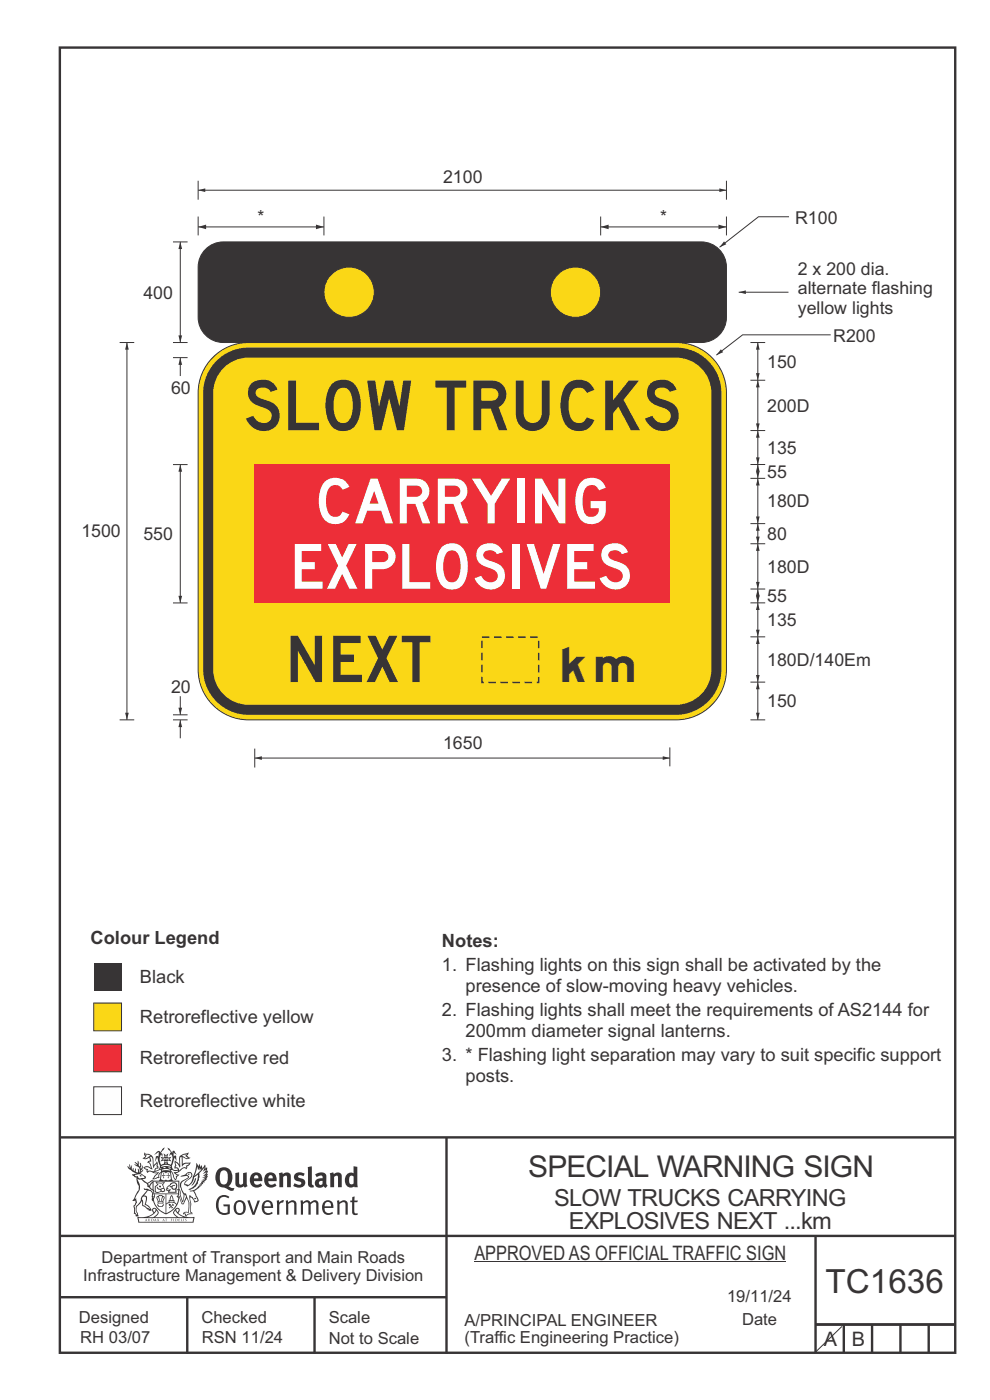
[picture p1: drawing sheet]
<svg xmlns="http://www.w3.org/2000/svg" width="210mm" height="297mm" viewBox="0 0 210 297" stroke-linecap="round" stroke-linejoin="round" font-family="sans-serif">
<path d="M38.2 147.7v3.9M159.2 152.7h3.1" fill="none" stroke="#373435" stroke-width=".21"/>
<path d="M37.9 150.1h.7l-.4 1.5z" fill="#373435"/>
<path d="M36.7 151.6h3.1M38.2 152.7v3.9" fill="none" stroke="#373435" stroke-width=".21"/>
<path d="M38.2 152.7l.4 1.6h-.7z" fill="#373435"/>
<path d="M176.2 71h-18.7l-5.5 4.3" fill="none" stroke="#373435" stroke-width=".21"/>
<path d="M152.9 74.1l.5 .6-1.4 .6z" fill="#373435"/>
<path d="M160.7 144.7v8" fill="none" stroke="#373435" stroke-width=".21"/>
<g fill="#373435">
<path d="M160.4 151.2h.7l-.4 1.5z"/>
<path d="M160.7 144.7l.4 1.5h-.7z"/>
</g>
<path d="M160.7 135.1v9.6M159.2 144.7h3.1" fill="none" stroke="#373435" stroke-width=".21"/>
<g fill="#373435">
<path d="M160.4 143.2h.7l-.4 1.5z"/>
<path d="M160.7 135.1l.4 1.5h-.7z"/>
</g>
<path d="M159.2 135.1h3.1M160.7 127.9v7.2" fill="none" stroke="#373435" stroke-width=".21"/>
<g fill="#373435">
<path d="M160.4 133.6h.7l-.4 1.5z"/>
<path d="M160.7 127.9l.4 1.5h-.7z"/>
</g>
<path d="M160.7 91.3v7.2M159.2 127.9h3.1" fill="none" stroke="#373435" stroke-width=".21"/>
<g fill="#373435">
<path d="M160.4 97h.7l-.4 1.5z"/>
<path d="M160.7 91.3l.4 1.5h-.7z"/>
</g>
<path d="M159.2 80.7h3.1M159.2 91.3h3.1M160.7 80.7v10.6" fill="none" stroke="#373435" stroke-width=".21"/>
<g fill="#373435">
<path d="M160.4 89.8h.7l-.4 1.5z"/>
<path d="M160.7 80.7l.4 1.5h-.7z"/>
</g>
<path d="M160.7 125v2.9" fill="none" stroke="#373435" stroke-width=".21"/>
<g fill="#373435">
<path d="M160.4 126.4h.7l-.4 1.5z"/>
<path d="M160.7 125l.4 1.5h-.7z"/>
</g>
<path d="M160.7 115.4v9.6M159.2 125h3.1" fill="none" stroke="#373435" stroke-width=".21"/>
<g fill="#373435">
<path d="M160.4 123.4h.7l-.4 1.6z"/>
<path d="M160.7 115.4l.4 1.5h-.7z"/>
</g>
<path d="M160.7 98.5v3M159.2 101.5h3.1" fill="none" stroke="#373435" stroke-width=".21"/>
<g fill="#373435">
<path d="M160.4 100h.7l-.4 1.5z"/>
<path d="M160.7 98.5l.4 1.6h-.7z"/>
</g>
<path d="M159.2 98.5h3.1M159.2 111.1h3.1M160.7 101.5v9.6" fill="none" stroke="#373435" stroke-width=".21"/>
<g fill="#373435">
<path d="M160.4 109.6h.7l-.4 1.5z"/>
<path d="M160.7 101.5l.4 1.5h-.7z"/>
</g>
<path d="M159.2 115.4h3.1M160.7 111.1v4.3" fill="none" stroke="#373435" stroke-width=".21"/>
<g fill="#373435">
<path d="M160.4 113.8h.7l-.4 1.6z"/>
<path d="M160.7 111.1l.4 1.5h-.7z"/>
</g>
<path d="M36.7 72.7h3.1M38.2 75.9v3.9M25.4 152.7h3.1M36.7 152.7h3.1" fill="none" stroke="#373435" stroke-width=".21"/>
<path d="M38.2 75.9l.4 1.5h-.7z" fill="#373435"/>
<path d="M36.7 75.9h3.1M38.2 98.6v29.3" fill="none" stroke="#373435" stroke-width=".21"/>
<g fill="#373435">
<path d="M37.9 126.4h.7l-.4 1.5z"/>
<path d="M38.2 98.6l.4 1.5h-.7z"/>
</g>
<path d="M26.9 72.7v80M36.7 98.6h3.1M36.7 127.9h3.1M54 158.8v4M142.1 158.6v4" fill="none" stroke="#373435" stroke-width=".21"/>
<g fill="#373435">
<path d="M26.5 151.2h.8l-.4 1.5z"/>
<path d="M26.9 72.7l.4 1.5h-.8z"/>
</g>
<path d="M25.4 72.7h3.1" fill="none" stroke="#373435" stroke-width=".21"/>
<path d="M44.7 76.3a10.7 10.7 0 0 1 8-3.6h90.7a10.7 10.7 0 0 1 10.7 10.6v58.7a10.7 10.7 0 0 1-10.7 10.7h-90.7a10.7 10.7 0 0 1-10.7-10.7v-58.7a10.6 10.6 0 0 1 2.7-7z" fill-rule="evenodd" fill="#fad716" stroke="#373435" stroke-width=".21"/>
<path d="M45.5 77a9.6 9.6 0 0 1 7.2-3.3h90.7a9.6 9.6 0 0 1 9.6 9.6v58.7a9.6 9.6 0 0 1-9.6 9.6h-90.7a9.6 9.6 0 0 1-9.6-9.6v-58.7a9.6 9.6 0 0 1 2.4-6.3z" fill-rule="evenodd" fill="#373435"/>
<path d="M47.8 77.7a7.4 7.4 0 0 1 4.9-1.8h90.7a7.5 7.5 0 0 1 7.5 7.4v58.7a7.5 7.5 0 0 1-7.5 7.5h-90.7a7.5 7.5 0 0 1-7.5-7.5v-58.7a7.5 7.5 0 0 1 2.6-5.6z" fill-rule="evenodd" fill="#fad716"/>
<path d="M102.2 135.2h12.1v9.6h-12.1z" fill="none" stroke="#373435" stroke-width=".32" stroke-dasharray="1.6 1" stroke-linecap="butt"/>
<path d="M54 98.5h88.1v29.4h-88.1z" fill-rule="evenodd" fill="#ed2e38"/>
<path d="M54 160.8h88.1" fill="none" stroke="#373435" stroke-width=".21"/>
<g fill="#373435">
<path d="M140.6 160.4l1.5 .4-1.5 .4z"/>
<path d="M54 160.8l1.5-.4v.8z"/>
</g>
<path d="M160.7 72.7v8" fill="none" stroke="#373435" stroke-width=".21"/>
<g fill="#373435">
<path d="M160.4 79.2h.7l-.4 1.5z"/>
<path d="M160.7 72.7l.4 1.5h-.7z"/>
</g>
<path d="M159.2 72.7h3.1" fill="none" stroke="#373435" stroke-width=".21"/>
<path d="M43.6 52.9a5.3 5.3 0 0 1 3.8-1.6h101.4a5.4 5.4 0 0 1 5.3 5.4v10.6a5.4 5.4 0 0 1-5.3 5.4h-101.4a5.4 5.4 0 0 1-5.4-5.4v-10.6a5.3 5.3 0 0 1 1.6-3.8z" fill-rule="evenodd" fill="#373435" stroke="#373435" stroke-width=".21"/>
<g fill="#fad716" stroke="#373435" stroke-width=".21">
<circle cx="74.1" cy="62" r="5.3"/>
<circle cx="122.1" cy="62" r="5.3"/>
</g>
<path d="M42 48.1h26.7M68.7 45.9v4" fill="none" stroke="#373435" stroke-width=".21"/>
<g fill="#373435">
<path d="M42 48.1l1.7-.5v1z"/>
<path d="M67 47.6l1.7 .5-1.7 .5z"/>
</g>
<path d="M38.2 51.3v21.4" fill="none" stroke="#373435" stroke-width=".21"/>
<g fill="#373435">
<path d="M38.2 51.3l.4 1.5h-.7z"/>
<path d="M37.9 71.2h.7l-.4 1.5z"/>
</g>
<path d="M167.4 46h-6.5l-8.3 6.4" fill="none" stroke="#373435" stroke-width=".21"/>
<path d="M153.6 51.2l.5 .6-1.5 .6z" fill="#373435"/>
<path d="M156.7 62h10.6" fill="none" stroke="#373435" stroke-width=".21"/>
<path d="M156.7 62l1.5-.4v.8z" fill="#373435"/>
<path d="M42 40.4h112.1" fill="none" stroke="#373435" stroke-width=".21"/>
<g fill="#373435">
<path d="M152.6 40l1.5 .4-1.5 .3z"/>
<path d="M42 40.4l1.5-.4v.7z"/>
</g>
<path d="M42 38.3v4.1M154.1 38.3v4.1M42 45.9v4M127.4 48.1h26.7M154.1 45.9v4" fill="none" stroke="#373435" stroke-width=".21"/>
<g fill="#373435">
<path d="M127.4 48.1l1.7-.5v1z"/>
<path d="M152.4 47.6l1.7 .5-1.7 .5z"/>
</g>
<path d="M36.7 51.3h3.1M127.4 45.9v4" fill="none" stroke="#373435" stroke-width=".21"/>
<path d="M12.7 10.1h189.9v276.9h-189.9z" fill="none" stroke="#373435" stroke-width=".51"/>
<path d="M19.9 204.3h5.9v5.9h-5.9z" fill-rule="evenodd" fill="#373435"/>
<path d="M19.9 212.8h5.9v5.9h-5.9z" fill-rule="evenodd" fill="#fad716" stroke="#373435" stroke-width=".21"/>
<path d="M19.9 221.5h5.9v5.9h-5.9z" fill-rule="evenodd" fill="#ed2e38" stroke="#373435" stroke-width=".21"/>
<path d="M19.9 230.6h5.9v5.9h-5.9z" fill-rule="evenodd" fill="#fefefe" stroke="#373435" stroke-width=".21"/>
<path d="M12.7 241.3h190M94.7 241.4v45.8M12.7 275.2h82M12.7 262.2h190.1M39.7 275.2v12M66.7 275.2v12M173 262.1v24.9M173 281h29.7M179 281v6M185 281v6M191 281v6M197 281v6" fill="none" stroke="#373435" stroke-width=".51"/>
<path d="M100.6 267.7h66.2" fill="none" stroke="#373435" stroke-width=".21"/>
<g fill="#373435">
<path d="M47 248.4a2.55 2.55 0 0 0 0 2.7l.3 .2a.81 .81 0 0 0 1-1v-.5a1.04 1.04 0 0 0-1.1-1.5zM46.3 248.1a1.82 1.82 0 0 1 2.1-.2 1.82 1.82 0 0 1 .9 1.8 2.29 2.29 0 0 1-.8 2l.7 .3h.5l-.2 .6a2.87 2.87 0 0 1-2-.7 2.12 2.12 0 0 1-1.7-3.1z" fill-rule="evenodd"/>
<path d="M49.9 248.9l.8-.2v2a.46 .46 0 0 0 .3 .6 .46 .46 0 0 0 .6-.3v-2.1l.7-.2v2.4l.2 .5-.5 .3-.3-.3a1.02 1.02 0 0 1-1.2 .3 1.02 1.02 0 0 1-.6-1.1z" fill-rule="evenodd"/>
<path d="M54 249.5l-.1 .5h.9a.49 .49 0 0 0-.2-.6 .49 .49 0 0 0-.6 .1zM53.4 249.1a1.34 1.34 0 0 1 1.6-.2 1.34 1.34 0 0 1 .6 1.5v.2h-1.7a.77 .77 0 0 0 .5 .8 .77 .77 0 0 0 .9-.4l.3 .5a1.59 1.59 0 0 1-2 .2 1.59 1.59 0 0 1-.5-2.1z" fill-rule="evenodd"/>
<path d="M57 249.5l-.1 .5h1a.49 .49 0 0 0-.2-.6 .49 .49 0 0 0-.7 .1zM56.4 249.1a1.34 1.34 0 0 1 1.6-.2 1.34 1.34 0 0 1 .7 1.5v.2h-1.8a.77 .77 0 0 0 .5 .8 .77 .77 0 0 0 .9-.4l.4 .5a1.59 1.59 0 0 1-2.1 .2 1.59 1.59 0 0 1-.5-2.1z" fill-rule="evenodd"/>
<path d="M59.2 248.9l.7-.2 .1 .4a.95 .95 0 0 1 1-.3 .95 .95 0 0 1 .7 .8v2.3h-.8v-2.3a.46 .46 0 0 0-.8 .1v2.2h-.8z" fill-rule="evenodd"/>
<path d="M62.6 249.1a1.75 1.75 0 0 1 2-.1l-.2 .5-.6-.2a.43 .43 0 0 0-.6 .3l.4 .3a1.04 1.04 0 0 1 1.2 1.1 1.04 1.04 0 0 1-1.4 1l-1.2-.4 .3-.6 1 .4 .4-.4a.88 .88 0 0 0-1-.5l-.4-.2-.1-.4z" fill-rule="evenodd"/>
<path d="M65.3 247.6l.8-.2 .1 3.8 .3 .2 .1 .4a.88 .88 0 0 1-1 0 .88 .88 0 0 1-.3-1z" fill-rule="evenodd"/>
<path d="M67.8 250.6a.43 .43 0 0 0-.1 .7 .43 .43 0 0 0 .7-.1v-.7zM66.8 249.1a1.7 1.7 0 0 1 2.4 .1v1.9l.3 .4-.4 .5-.5-.4a1.03 1.03 0 0 1-1.7-.1 1.03 1.03 0 0 1 .8-1.5h.7v-.4a.8 .8 0 0 0-1.2 .1z" fill-rule="evenodd"/>
<path d="M70 248.9l.7-.2 .1 .4a.95 .95 0 0 1 1-.3 .95 .95 0 0 1 .7 .8v2.3h-.8v-2.3a.46 .46 0 0 0-.8 .1v2.2h-.8z" fill-rule="evenodd"/>
<path d="M74.3 249.5a1.48 1.48 0 0 0 0 1.7h.5l.2-.1v-1.5l-.3-.2zM75 247.4l.8 .1 .1 4.4h-.7l-.1-.2a1.26 1.26 0 0 1-1.4 0 1.26 1.26 0 0 1-.5-1.3 1.29 1.29 0 0 1 .4-1.4 1.29 1.29 0 0 1 1.4-.1z" fill-rule="evenodd"/>
<path d="M46.4 253.9a1.72 1.72 0 0 1 2.3 0l-.3 .3a1.24 1.24 0 0 0-1.4-.2 1.24 1.24 0 0 0-.6 1.4 1.49 1.49 0 0 0 1.2 1.9l.7-.1v-1.3h-.8l-.1-.4h1.3v1.9a1.93 1.93 0 0 1-2.2 0 1.93 1.93 0 0 1-.7-2.2l.2-.8z" fill-rule="evenodd"/>
<path d="M50.4 255.1a1.65 1.65 0 0 0 .2 2.2 .99 .99 0 0 0 1-1.4 .78 .78 0 0 0-.4-.8 .78 .78 0 0 0-.8 0zM50 254.9a1.33 1.33 0 0 1 1.6-.1 1.33 1.33 0 0 1 .5 1.4 1.31 1.31 0 0 1-1.3 1.6 1.31 1.31 0 0 1-1.2-1.6v-.6z" fill-rule="evenodd"/>
<path d="M52.5 254.7l.4-.1 .9 2.6 .8-2.5h.5l-1.1 3h-.5z" fill-rule="evenodd"/>
<path d="M56.3 255.2l-.2 .7h1.3a.7 .7 0 0 0-.3-.8 .7 .7 0 0 0-.8 .1zM55.9 255a1.22 1.22 0 0 1 1.5-.2 1.22 1.22 0 0 1 .5 1.5h-1.8a.93 .93 0 0 0 .5 1 .93 .93 0 0 0 1.1-.2l.2 .3a1.43 1.43 0 0 1-1.8 .1 1.43 1.43 0 0 1-.6-1.7z" fill-rule="evenodd"/>
<path d="M58.7 254.7l.4-.1 .1 .5 .4-.4 .6-.1-.2 .5a.66 .66 0 0 0-.8 .7v1.9h-.4z" fill-rule="evenodd"/>
<path d="M60.6 254.7l.4-.1 .1 .5a.94 .94 0 0 1 1-.5 .94 .94 0 0 1 .8 .8v2.3h-.5l-.1-2.5a.81 .81 0 0 0-1.2 .3v2.2h-.4z" fill-rule="evenodd"/>
<path d="M63.7 254.7l.5-.1 .1 .5 .4-.3a.78 .78 0 0 1 1.1 .3 .9 .9 0 0 1 1-.5 .9 .9 0 0 1 .8 .8v2.3h-.5l-.1-2.5a.67 .67 0 0 0-1.1 .3v2.2h-.5v-2.4l-.4-.3-.7 .4v2.3h-.5z" fill-rule="evenodd"/>
<path d="M69 255.2l-.1 .7h1.3a.7 .7 0 0 0-.3-.8 .7 .7 0 0 0-.9 .1zM68.7 255a1.22 1.22 0 0 1 1.5-.2 1.22 1.22 0 0 1 .5 1.5h-1.8a.93 .93 0 0 0 .4 1 .93 .93 0 0 0 1.2-.2l.1 .3a1.44 1.44 0 0 1-1.7 .1 1.44 1.44 0 0 1-.6-1.7z" fill-rule="evenodd"/>
<path d="M71.4 254.7l.5-.1 .1 .5a.94 .94 0 0 1 1-.5 .94 .94 0 0 1 .8 .8v2.3h-.5l-.1-2.5a.81 .81 0 0 0-1.2 .3v2.2h-.4z" fill-rule="evenodd"/>
<path d="M74.7 253.9l.5-.1v.9h.7l-.1 .3h-.6v2.2l.1 .2h.5l.1 .3a.75 .75 0 0 1-1.2-.6v-2.1h-.4v-.3h.4z" fill-rule="evenodd"/>
<path d="M30.8 244.9l1.1 .3-.9 .5h-.4l.6-.5zM31.8 245.4h.2a2.44 2.44 0 0 1 .4 1.9l.1 .5 .7-1-.1 .6 .3 .3a.57 .57 0 0 0-.6 .7l-1-.1-.5 .2 .2-.5-.8-.3 .7-.1 .9 .5 .1-.1-.6-1.3-.2-.2h.5zM30.7 244.4l-.1 .5 .2 .4-.6 .4a1.04 1.04 0 0 0 1.4-.1l.2 .6-.3 .1-.2 .4a.94 .94 0 0 1 .8 1.1l-.2-.1a1.16 1.16 0 0 0-1.5-.1l.3 .4 .4 .2 .1 .5 .2 .1 .1-.2a.94 .94 0 0 1 1.1 .2l.8 .1-1.2 1.2a1.13 1.13 0 0 0 1.2-.2l.4-.1-.1-.4 .5-.8a.83 .83 0 0 0-.6 1.1l-.3-.1-.7 .4 1.1-1.4-.5 .1-.5-.1 1.3-.5-.1-.1-.9 .4v-.3l.2-.2 .3 .1 .1-.3-.2-.4v-.6l-.1-.4-.7 1v-.7a1.42 1.42 0 0 0-1.6-1.8z" fill-rule="evenodd"/>
<path d="M38.5 245.2l.5-.2 .7-.1-.6 .3 .8 .5h-.3zM38.3 245.5l.2-.1 .1 2a1.69 1.69 0 0 1 1.6-.6l-.8 .5 .1 .5a1.1 1.1 0 0 0-1.5 .6l-.1-.5-.2-.2h-.5l.3-.4-.3-.7a1.42 1.42 0 0 1 .8 1.1l.2-.1zM37.1 246.2l.1 1-.2 .3 .1 .4h.5l.1 .2a.96 .96 0 0 1-1.1-.1l-.1 .1a1.06 1.06 0 0 0 1.3 .2v.1a.72 .72 0 0 1-1 .2l.3 .5 .6 .2-.4 .2-.1 .6-.2-.3-.4-1.1-.4-.4 .4 .9a1.54 1.54 0 0 0 .7 1.2l.2-.3a.58 .58 0 0 1 .4-.8l.2-.1h-.3l-.5-.3 .9-.5a.93 .93 0 0 1 1.2-.5v.2l.2-.2 .1-.5a.99 .99 0 0 0 .7-.8l-1.3 .1-.3 .2-.1-1.4 .9 .4 .9-.3h-.4l-.5-.4 .4-.7-.6 .2a1.46 1.46 0 0 0-1.4 2.1v.4l-.2-.4z" fill-rule="evenodd"/>
<path d="M35.6 248.9l.2 .1-.1 .3 .4 .1h-.4v.6l-.1-.6h-.3l.3-.1z" fill-rule="evenodd"/>
<path d="M34.6 248.9l.2 .1v.3l.3 .1h-.3l-.1 .6v-.6h-.4l.4-.1z" fill-rule="evenodd"/>
<path d="M34.3 248.8a.57 .57 0 0 1 .9 .2 .57 .57 0 0 1 .9-.2l.2 1.4h-.2a.57 .57 0 0 1-.9 0 .69 .69 0 0 1-1.1 0zM34.2 248.1l-.3 2.1-.2 .4h3l-.2-.4-.3-2.1h-.2v.2l-.8-.1-.8 .1v-.2z" fill-rule="evenodd"/>
<path d="M34.2 252.4a.3 .3 0 0 0 .6 0 .3 .3 0 0 0-.6 0zM33.3 250.9l.3 .3-.3 .4a.79 .79 0 0 0 0 1.3l.8-.2-.1-.3a.55 .55 0 0 1-.7-.6l.1-.1 .2 .3 .3 .2 .8-.2-.4-.7 .4-.4-.7 .2zM33 250.7l1.1 .2 .9-.2-.4 .6 .4 1.2a.56 .56 0 0 1-.8 .3l-.2 .1a.73 .73 0 0 1-.9 .1 .73 .73 0 0 1-.3-1v-.4l.6-.4z" fill-rule="evenodd"/>
<path d="M35.6 251.8l.7-.4a.58 .58 0 0 1 1-.1 .58 .58 0 0 1-.4 .9l-.3-.3a.43 .43 0 0 1 .6-.4 .57 .57 0 0 0-.8 .2l-.2-.1-.3 .1 .4 .2a.55 .55 0 0 0 .9 .4v.5h-1.3l.3-.4-.1-.1-.6 .1 .2-.3-.2-.1zM35.4 251.8l-.1 .2a.39 .39 0 0 0 .2 .6h.3l-.2 .4h1.9l-.1-.8a.86 .86 0 0 0-.1-1.3 .86 .86 0 0 0-1.3 .4z" fill-rule="evenodd"/>
<path d="M36 254.8h.8v.2h-.8zM36.4 253.8l.2 .8h-.4zM36.4 253.5l-.3 .5-.1 .6h-.2v.4l-.7 .4 .2 .1a1.48 1.48 0 0 1 2.1 .2l.2-.1-.6-.5v-.5h-.2l-.1-.6z" fill-rule="evenodd"/>
<path d="M35.8 255.4l.4 .1 .1 .3 .3-.2-.2-.2a.38 .38 0 0 1 .5 .5l-.2-.2-.3 .2 .3 .2-.3 .3-.1-.4-.4 .4-.1-.2 .4-.3-.1-.1-.2 .1z" fill-rule="evenodd"/>
<path d="M34.5 254h.2v.2l-.2 .6h-.2zM33.6 255.3h.9v.2a.55 .55 0 0 1-.8 .4v-.2l-.2-.1zM33.4 254h.2l.2 .8h-.2zM33.6 255l.8-.1 .1 .2h-.8zM33.8 253.7h.5l-.2 1.1h-.1zM33.3 253.8l-.1 .3 .3 1.1a.48 .48 0 0 0-.1 .6 .48 .48 0 0 0 .5 .2h.5a.49 .49 0 0 0 .2-.8l.3-1.1-.1-.3a1.42 1.42 0 0 0-1.5 0z" fill-rule="evenodd"/>
<path d="M33.7 251.5l.4 .1 .1 .3h-.3z" fill-rule="evenodd"/>
<path d="M41.3 250.1l.3-.2-.2 .8-.6 .8h-.2l.5-.7z" fill-rule="evenodd"/>
<path d="M39.7 249l.3-.2 .5 .2a.88 .88 0 0 1-.6 1.1 1.22 1.22 0 0 0-.8 1.3l.5 .2a.72 .72 0 0 0 .9-.4l.5-.8 .2-.6 .8-.6v.2a2.85 2.85 0 0 1-2 2.9l.1 .1a2.13 2.13 0 0 0 1.9-1.5v-.3a2.01 2.01 0 0 0 .3-1.7l1.1-1.3-.4 1 .7-.5-.7 1 .8-.4-.8 .8 .7-.2-.9 .6 .8-.1-.8 .4h.7l-.8 .3 .3 .2h-.4l.2 .3h-.4l.2 .3h-.4l.1 .2h-.1a2.16 2.16 0 0 1-2 1.1l.1 .2 .4-.1a.76 .76 0 0 1 .7 .8l.5 1.2-.6 .2a1.45 1.45 0 0 0-1.1-1.3l.2 1.8-.1 1.8 .4 .3a1.07 1.07 0 0 0-1.2 .4v-.3l-.5-.2a.87 .87 0 0 1 1.1-.1v-.7a4.4 4.4 0 0 0-.6-3.1l-.1-.3h-.2a2.16 2.16 0 0 1-.7-2.2l.3-.4 1.2-.7a.55 .55 0 0 0-.4-.8zM37.8 252.4a.76 .76 0 0 1 .3 1.1l.6 1.6 .4-1.7 .2 .1a.61 .61 0 0 1-.1 .9l-.3 .8-.2 .1-.7-1.6-.3 .1a1.18 1.18 0 0 0 .1-1.4zM41.8 247.5l.2 .7 .3-.5v.6l.4-.5a1.9 1.9 0 0 1-1.2 1.4l-.3 .3zM38.2 249.6l1.4-.2 .2 .2v.3l-.5 .2a1.26 1.26 0 0 0-.9 1.9l.2 .7a1.84 1.84 0 0 1 .1 2.1l-.4-1.4a.96 .96 0 0 0-.4-1.2l-.4 .2a.78 .78 0 0 1 0 1.3l.1 .3h.4l.4 1.1a.38 .38 0 0 0 .2 .4 .38 .38 0 0 0 .4-.1l.6-1.2a2.94 2.94 0 0 1 .4 2.5l-.1 .4h-.8l-.3 .4v.2l.4-.1 .1 .4 .2 .1a1.02 1.02 0 0 1 1.3-.5v-.4l-.3-.1 .1-1.8-.3-1.3h.1a1.14 1.14 0 0 1 .8 1 .63 .63 0 0 0 .8-.2 .63 .63 0 0 0-.2-.9l-.6-1.2 .9-.6 .2-.4h.3l-.1-.2h.4l-.1-.3h.3l-.1-.3 .5-.1-.2-.2 .6-.4v-.2h-.2l.4-.5h-.3l.3-.5-.4 .1 .4-.5v-.3l-.3 .2 .2-.7-.1-.2-.4 .3v-.8l-.6 .8-.2-.8-.2 .5-.3-.7-.1 .6-.5-.8-.1 1.4-.6 1.8a1.81 1.81 0 0 1-1 1.5l-.6-.2a1.75 1.75 0 0 1 1.1-1.2 .75 .75 0 0 0 .1-1.3 .75 .75 0 0 0-1.2 .4z" fill-rule="evenodd"/>
<path d="M41.2 254.1h.3l.2 .2-.4 .1z" fill-rule="evenodd"/>
<path d="M29.4 258.4h11.6l-.1 .8h-11.4zM31.3 258.2l.5-.1a2.48 2.48 0 0 0 1.4-1.3l.3 .5-.5 .6-.5 .3zM32.5 256.6l.3-.2 .2 .1-.3 .7zM37.2 256.8a2.65 2.65 0 0 0 1.8 1.4h-1.1l-.5-.3-.5-.6zM37.4 256.5l.2-.1 .3 .2-.3 .6zM29.2 258.2l.1 1.2h11.8l.2-1.1-.2-.1a4.1 4.1 0 0 1-3.3-.9l.3-.4-.1-.6a1.06 1.06 0 0 0-1.3 1l.2 .4 .6 .5h-4.7l.3-.1a.84 .84 0 0 0 .6-.8 .84 .84 0 0 0-.5-.8l-.3-.2h-.5l-.1 .6 .3 .4a4.2 4.2 0 0 1-3.4 .9z" fill-rule="evenodd"/>
<path d="M31 258.7l.1 .2h-.2zM31 258.5l-.3 .6 .4-.2 .2 .2z" fill-rule="evenodd"/>
<path d="M31.3 258.6h.3v.4a.25 .25 0 0 0 .2-.1 .25 .25 0 0 0-.1-.3h.1a.29 .29 0 0 1 0 .4 .29 .29 0 0 1-.4 0 .29 .29 0 0 1 0-.4z" fill-rule="evenodd"/>
<path d="M32.2 258.6a.22 .22 0 0 1 .3 .2 .22 .22 0 0 1-.3 .2zM32 258.6l.1 .4a.33 .33 0 0 0 .4 0 .33 .33 0 0 0 0-.4 .33 .33 0 0 0-.5 0z" fill-rule="evenodd"/>
<path d="M32.9 258.7l.1 .2h-.2zM32.9 258.5l-.2 .6 .3-.2 .2 .2z" fill-rule="evenodd"/>
<path d="M33.3 258.6h.2l.1 .1 .2-.1-.2 .2 .2 .3-.3-.3-.1 .3h-.1l.2-.3z" fill-rule="evenodd"/>
<path d="M34.7 258.7l.1 .2h-.2zM34.7 258.5l-.3 .6 .4-.2 .2 .2z" fill-rule="evenodd"/>
<path d="M35 258.5h.5l-.2 .1v.5h-.2l.1-.5z" fill-rule="evenodd"/>
<path d="M36.2 258.6l.3-.1-.1 .1v.2h.1h-.1v.3h-.2z" fill-rule="evenodd"/>
<path d="M36.7 258.6h.2v.5h-.2z" fill-rule="evenodd"/>
<path d="M37.3 258.6a.22 .22 0 0 1 .3 .2 .22 .22 0 0 1-.3 .2zM37.1 258.6v.4a.33 .33 0 0 0 .5 0 .33 .33 0 0 0 0-.4 .33 .33 0 0 0-.5 0z" fill-rule="evenodd"/>
<path d="M37.8 258.6l.4-.1-.2 .1v.2h.1h-.1v.2l.2 .1h-.4z" fill-rule="evenodd"/>
<path d="M38.4 258.6h.2l-.1 .4 .2 .1h-.3z" fill-rule="evenodd"/>
<path d="M38.9 258.6h.2v.5h-.2z" fill-rule="evenodd"/>
<path d="M39.3 258.6h.2h-.1l.2 .3-.2 .2-.1-.1v-.1l.2 .1z" fill-rule="evenodd"/>
<path d="M34.2 247.4a1.51 1.51 0 0 1 2 .2 2.67 2.67 0 0 0-2.1 0zM35.7 247.6l.4 .1 .1 .3-.4-.1zM34.6 247.6h.5l.1 .2h-.4zM34 247.8l.3 .2h-.3zM34.9 246.9l.3-.2 .3 .2zM34.9 245.6l.2 .1v.3h-.2zM35 245.1l.2 .2 .2-.2-.1 .3h-.2zM35.1 246.3h.2l.1 .4-.2-.2-.2 .2zM35.3 245.7l.2-.1v.4h-.2zM34.4 245.7h.3l.1 .3-.4 .1 .2-.2zM35.7 245.7h.3l-.2 .2 .2 .2-.4-.1zM32.7 244.9l1-.5-.1 1-.2-.2-.3 .2-.3 1.1 .5-1 .3 .9a1.84 1.84 0 0 1 .2 1.7l.4 .1a2.48 2.48 0 0 1 2.2 0l.2-.2-.2-.7 .7-1.8 .4 .7-.2-1-.2-.1-.2 .3v-.9l.6 .4-.6-.8-.3 .1-.1 .4-.5-.9-.5-.3 .2 .5 .6 .5-.5 .8 .4-.4a2.06 2.06 0 0 1 0 2.3l-.5-.2-.2-.6 .1-.1 .8 .2-.4-.5 .4-.5-.7 .2-.2-.2 .2-.7-.5 .4-.5-.4 .2 .7-.2 .2-.7-.2 .4 .5-.4 .5 .8-.2 .1 .1-.2 .6-.5 .2a2.02 2.02 0 0 1 0-2.2l.3 .5-.1-.7-.3-.1 .8-1.2-.4 .3-.5 .8-.2-.3a.8 .8 0 0 0-.8 .5z" fill-rule="evenodd"/>
<path d="M29.2 250.1l.3 .1a.61 .61 0 0 1 .8 .4l.3 .2a.8 .8 0 0 1 .6 1l.4 .1 .5 .5a1 1 0 0 1 .5 1.1l-.1 .7v-.5h-.1a.96 .96 0 0 0-.8-1.3l-.2-.2h-.7l-.1-.1-.1 .1 .1 .3h.6l-1.2 1.3-.2 1-.4 .6a1.33 1.33 0 0 0-.5 1.8l.2 .5a1.26 1.26 0 0 1-.5-1.5l-.1-.3a1.56 1.56 0 0 0 .4-1.7l-.3 .2 .2-.5a3.2 3.2 0 0 0 .7-3zM30.4 253.9h.4a2.06 2.06 0 0 1-.1 1.6l.7 .5 .4 .4-.6-.1-.8-.6-.1-.9a.51 .51 0 0 1 .1-.9zM28.6 249.3a1.52 1.52 0 0 1 2.1 .5l-1.1 .2-.2-.1-.1-.4h-.5zM27.5 247v.8l-.3-.4h-.1a3.1 3.1 0 0 0 1.9 1.6l-1 .1 .5 .6 .5 .1 .1 1.1a1.84 1.84 0 0 1-.3 2.5l-.4 .9-.3 .4 .2 .1 .4-.1 .1 .4-.2 .5-.3 .2 .1 1.7h.2l.3 .5 .1 .1 .4-.1-.1-.5a1.3 1.3 0 0 1-.1-1.7l.9-1 .1 1.1 .6 .2 .5 .5 .1-.1 .2 .3h.5a1.85 1.85 0 0 0-1.2-1.4l.1-.3a1.39 1.39 0 0 0 0-1.4l-.5-.1 .5-.5a.66 .66 0 0 1 .9-.4 .66 .66 0 0 1 .3 .9l-.1 .4 .2-.1v.2l-.1 .3 .2 .5 .1-.3a2.24 2.24 0 0 0 .1-2.2 .73 .73 0 0 1-.7-.7 .73 .73 0 0 1 .6-.7v-.2a.94 .94 0 0 0-.9 .8 .48 .48 0 0 1-.1-.6 .48 .48 0 0 1 .5-.2l.5-.3a.51 .51 0 0 0-.8 .2l-.5 .2-1-.8h.6l.2-.5-1.2-.7 .5-.5v-.3l-.5 .4 .1-.2a.69 .69 0 0 0 .2-1v.4l-.2 .3v-1.1l-.3-.2 .1 .6-.1 .2-.4-1.3v.7l-.6-.4 .5 .7-.6-.2 .3 .3a1 1 0 0 1 .7 1.4l-.2-.8v.9l-.5-.2v-.8l-.2 .7-.2-.1-.1-.6-.2 .4-.2-.2 .1-.7-.2 .5z" fill-rule="evenodd"/>
<path d="M29.6 249.4l.2-.1 .3 .2z" fill-rule="evenodd"/>
<path d="M32.4 250.5h5.6v2l-.2-.1v-1.7h-5.2v2.5h5.2v-.8l.1 .2-.1 1.1v-.3h-2.5v4a4.1 4.1 0 0 0 2.6-3.6l.1-.1a4 4 0 0 1-2.8 3.9 4.2 4.2 0 0 1-2.8-4.7l.1 1.2 .1-.1a3.8 3.8 0 0 0 2.5 3.4v-4h-2.5l-.2-.9z" fill-rule="evenodd"/>
<circle cx="40" cy="249.1" r=".17"/>
</g>
<path d="M173 281h29.7" fill="none" stroke="#373435" stroke-width=".51"/>
<path d="M178.6 281.4l-5.8 5.7" fill="none" stroke="#373435" stroke-width=".21"/>
<text font-size="14.6" fill="#373435" x="51.6" y="91.3">SLOW TRUCKS</text>
<text font-size="13.6" fill="#373435" x="60.5" y="144.7">NEXT</text>
<g font-size="13.2" fill="#fefefe">
<text x="66.7" y="111">CARRYING</text>
<text x="61.4" y="124.9">EXPLOSIVES</text>
</g>
<text font-size="10.2" fill="#373435" x="117.9" y="144.7">km</text>
<text font-size="7.1" fill="#373435" x="175.1" y="274.2">TC1636</text>
<text font-size="6.4" fill="#373435" x="112.1" y="249.6">SPECIAL WARNING SIGN</text>
<g font-size="5" fill="#373435">
<text x="117.6" y="255.8">SLOW TRUCKS CARRYING</text>
<text x="120.6" y="260.7">EXPLOSIVES NEXT ...km</text>
</g>
<g font-size="4.2" fill="#373435">
<text x="100.6" y="267.2">APPROVED AS OFFICIAL TRAFFIC SIGN</text>
<text x="174.7" y="285.6">A</text>
<text x="180.7" y="285.6">B</text>
</g>
<g font-size="3.9" fill="#373435">
<text x="19.2" y="200.2">Colour Legend</text>
<text x="93.8" y="200.8">Notes:</text>
<text x="29.7" y="208.5">Black</text>
<text x="93.8" y="206">1. Flashing lights on this sign shall be activated by the</text>
<text x="93.8" y="215.6">2. Flashing lights shall meet the requirements of AS2144 for</text>
<text x="98.8" y="210.4">presence of slow-moving heavy vehicles.</text>
<text x="29.7" y="217">Retroreflective yellow</text>
<text x="98.8" y="219.9">200mm diameter signal lanterns.</text>
<text x="29.7" y="225.7">Retroreflective red</text>
<text x="93.8" y="225.1">3. * Flashing light separation may vary to suit specific support</text>
<text x="98.8" y="229.5">posts.</text>
<text x="29.7" y="234.7">Retroreflective white</text>
</g>
<g font-size="3.8" fill="#373435">
<text x="94" y="38.9">2100</text>
<text x="54.6" y="47.4">*</text>
<text x="140" y="47.4">*</text>
<text x="168.7" y="47.4">R100</text>
<text x="169.2" y="58.3">2 x 200 dia.</text>
<text x="30.4" y="63.5">400</text>
<text x="169.2" y="62.5">alternate flashing</text>
<text x="169.2" y="66.7">yellow lights</text>
<text x="162.8" y="78">150</text>
<text x="176.8" y="72.6">R200</text>
<text x="36.3" y="83.6">60</text>
<text x="162.8" y="87.3">200D</text>
<text x="162.8" y="96.3">135</text>
<text x="162.8" y="101.3">55</text>
<text x="162.8" y="107.6">180D</text>
<text x="17.3" y="114">1500</text>
<text x="30.4" y="114.6">550</text>
<text x="162.8" y="114.5">80</text>
<text x="162.8" y="121.5">180D</text>
<text x="162.8" y="127.7">55</text>
<text x="162.8" y="132.8">135</text>
<text x="162.8" y="141.3">180D/140Em</text>
<text x="36.3" y="147.1">20</text>
<text x="162.8" y="150">150</text>
<text x="94" y="158.9">1650</text>
</g>
<g font-size="3.5" fill="#373435">
<text x="21.6" y="267.9">Department of Transport and Main Roads</text>
<text x="17.7" y="271.8">Infrastructure Management &amp; Delivery Division</text>
<text x="16.7" y="280.6">Designed</text>
<text x="42.7" y="280.6">Checked</text>
<text x="69.7" y="280.6">Scale</text>
<text x="98.5" y="281.3">A/PRINCIPAL ENGINEER</text>
<text x="154.2" y="276.3">19/11/24</text>
<text x="157.4" y="281.2">Date</text>
<text x="17" y="284.8">RH 03/07</text>
<text x="42.8" y="284.8">RSN 11/24</text>
<text x="69.7" y="285.2">Not to Scale</text>
<text x="98.5" y="284.8">(Traffic Engineering Practice)</text>
</g>
</svg>
